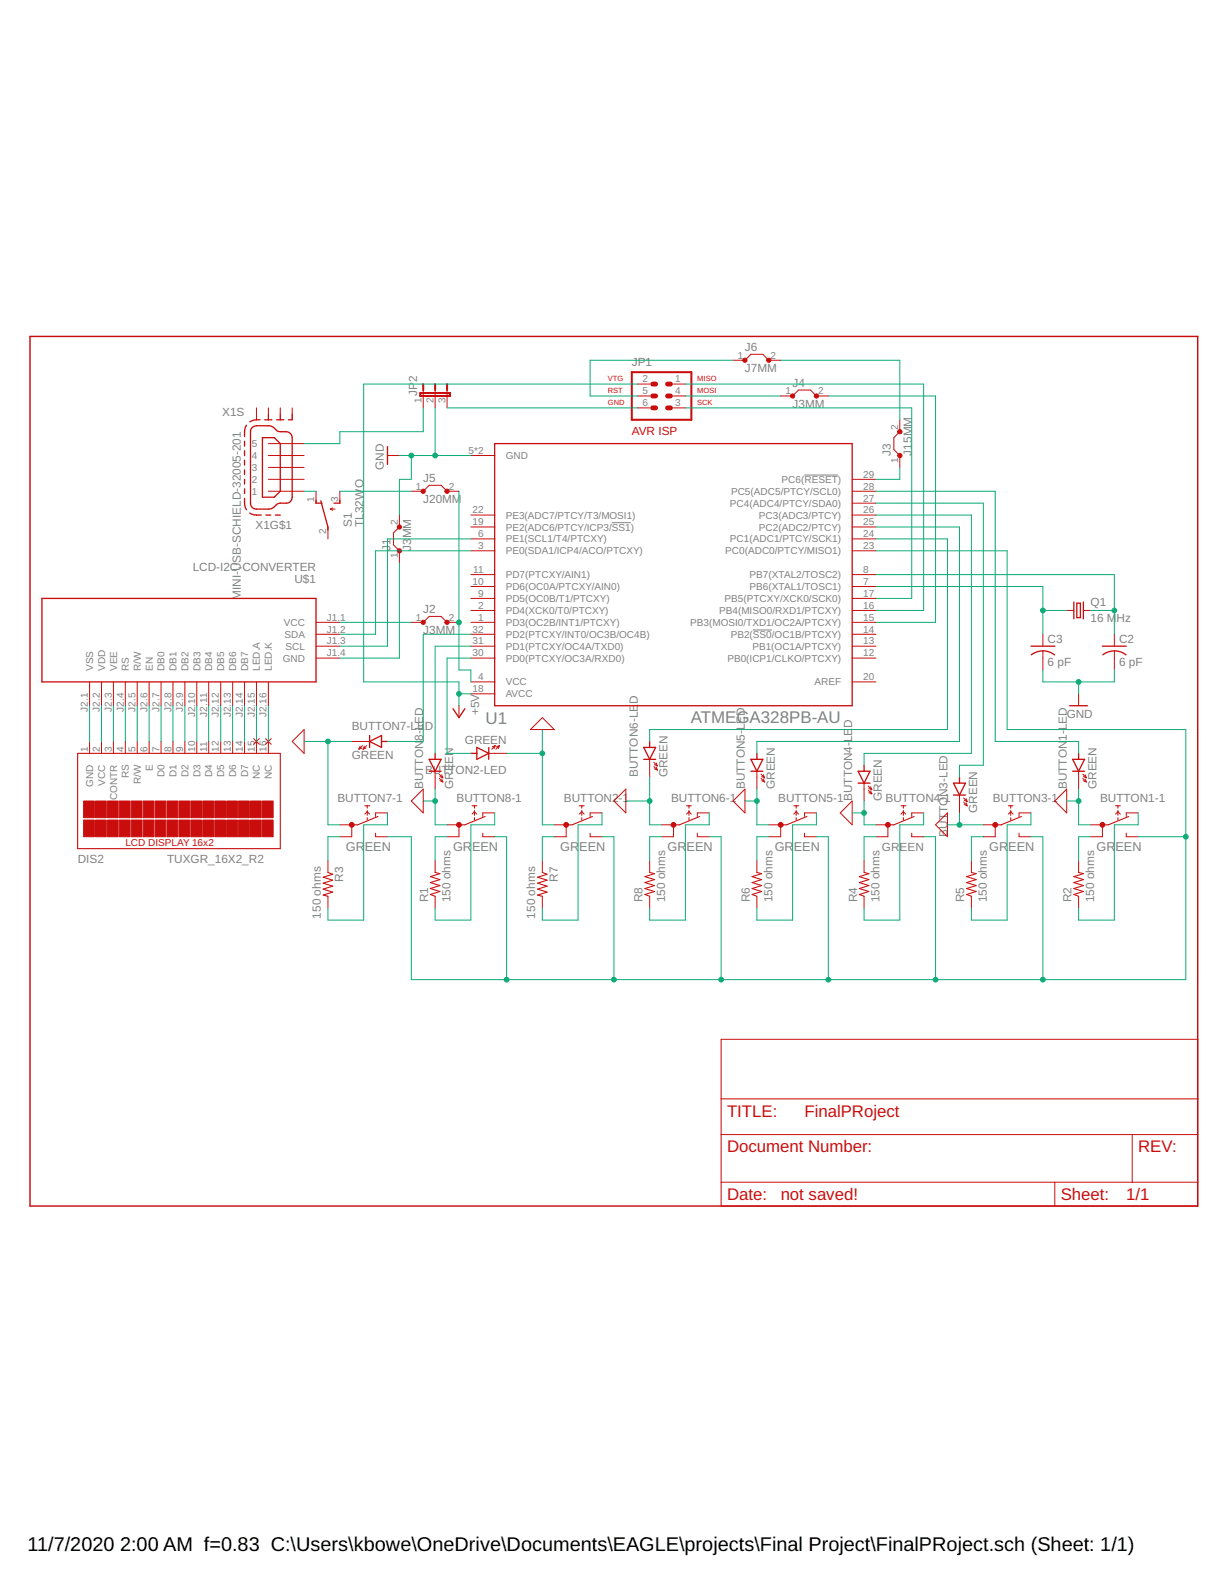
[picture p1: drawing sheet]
<svg xmlns="http://www.w3.org/2000/svg" width="216mm" height="279mm" viewBox="0 0 216 279" stroke-linecap="round" stroke-linejoin="round" font-family="sans-serif">
<path d="M108.7 92.9h3.4M142.9 84.4h6M133.8 112h3.4" fill="none" stroke="#808080" stroke-width=".18"/>
<path d="M5.3 59.8h207.5v154.6h-207.5z" fill="none" stroke="#c90d0c" stroke-width=".25"/>
<g fill="none" stroke="#c90d0c" stroke-width=".18">
<path d="M45.6 72.5v2.1M47.7 72.5v2.1M47.7 78.8h6.3M49.8 72.5v2.1M51.9 72.5v2.1M75.2 69.3v3.2M77.3 69.3v3.2M79.4 69.3v3.2M113.3 72.5h2.1M113.3 68.3h2.1M113.3 70.4h2.1M119.7 72.5h2.1"/>
<path d="M119.7 68.3h2.1M119.7 70.4h2.1M130.3 64h2.1l1-1h2.2l1 1h2.1M138.7 70.4h2.1l1.1-1.1h2.1l1.1 1.1h2.1M159.9 74.6v2.1l-1.1 1.1v2.1l1.1 1.1v2.1M47.7 81h6.3M47.7 87.3h6.3M47.7 85.2h6.3M47.7 83.1h6.3M56.2 87.3v2.1M58.3 93.7v2.1M58.7 90.5l.4 .2"/>
<path d="M58.7 90.5h.8M59.1 90.3l-.4 .2M60.4 87.3v2.1M68.9 81h2.1M71 91.5v2.2l-1.1 1v2.1l1.1 1.1v2.1M73.1 87.3h2.1l1.1-1h2.1l1 1h2.2M83.7 81h4.2M83.7 97.9h4.2M83.7 95.8h4.2M83.7 93.7h4.2M83.7 91.5h4.2M151.4 97.9h4.3"/>
<path d="M151.4 95.8h4.3M151.4 93.7h4.3M151.4 91.5h4.3M151.4 89.4h4.3M151.4 87.3h4.3M151.4 85.2h4.3M56.2 117h4.2M56.2 114.9h4.2M56.2 112.7h4.2M56.2 110.6h4.2M73.1 110.6h2.1l1.1-1h2.1l1 1h2.2M83.7 117h4.2"/>
<path d="M83.7 114.9h4.2M83.7 112.7h4.2M83.7 110.6h4.2M83.7 108.5h4.2M83.7 106.4h4.2M83.7 104.2h4.2M83.7 102.1h4.2M151.4 117h4.3M151.4 114.9h4.3M151.4 112.7h4.3M151.4 110.6h4.3M151.4 108.5h4.3"/>
<path d="M151.4 106.4h4.3M151.4 104.2h4.3M151.4 102.1h4.3M185.3 112.7v2.2M185.3 115.7v3.4M189.5 108.5h1.3M192.5 108.5h1.3M198 112.7v2.2M198 115.7v3.4M15.9 121.2v4.2M15.9 131.8v2.1M18 121.2v4.2"/>
<path d="M18 131.8v2.1M20.2 121.2v4.2M20.2 131.8v2.1M22.3 121.2v4.2M22.3 131.8v2.1M24.4 121.2v4.2M24.4 131.8v2.1M26.5 121.2v4.2M26.5 131.8v2.1M28.6 121.2v4.2M28.6 131.8v2.1M30.7 121.2v4.2"/>
<path d="M30.7 131.8v2.1M32.9 121.2v4.2M32.9 131.8v2.1M35 121.2v4.2M35 131.8v2.1M37.1 121.2v4.2M37.1 131.8v2.1M39.2 121.2v4.2M39.2 131.8v2.1M41.3 121.2v4.2M41.3 131.8v2.1M43.5 121.2v4.2"/>
<path d="M43.5 131.8v2.1M45.1 131.3l1 1M45.6 121.2v4.2M45.6 131.8v2.1M46.1 131.3l-1 1M47.2 131.3l1 1M47.7 121.2v4.2M47.7 131.8v2.1M48.2 131.3l-1 1M54 129.7v4.2l-2.1-2.1zM62.5 131.8h3.2M64 132.6l-.2 .6"/>
<path d="M64.3 132.9l-.5 .3M64.4 132.5l-.6 .7M64.7 132.6l-.2 .6M65 132.9l-.5 .3M65.2 132.5l-.7 .7M77.3 137.1v3.2M78.1 137.6l.6 .6M78.1 138.3l.6 .7M78.2 138l.5 .2M78.2 138.8l.5 .2M78.5 137.7l.2 .5M78.5 138.5l.2 .5"/>
<path d="M81.6 125.4v2.2M83.7 121.2h4.2M83.7 123.3h4.2M86.8 133.9h3.2M88 132.5l-.6 .7M88 132.5l-.5 .2M88 132.5l-.2 .6M88.8 132.5l-.7 .7M88.8 132.5l-.6 .2M88.8 132.5l-.3 .6M96.4 127.6l2.1 2.1h-4.2zM115.4 135v3.1"/>
<path d="M116.2 135.5l.6 .6M116.2 136.2l.6 .7M116.3 135.9l.5 .2M116.3 136.7l.5 .2M116.6 135.6l.2 .5M116.6 136.3l.2 .6M134.5 137.1v3.2M135.2 137.6l.7 .6M135.2 138.3l.7 .7M135.3 138l.6 .2M135.3 138.8l.6 .2M135.7 137.7l.2 .5"/>
<path d="M135.7 138.5l.2 .5M151.4 121.2h4.3M153.5 139.2v3.2M154.3 139.7l.6 .7M154.7 139.8l.2 .6M191.7 123.3v2.1M191.7 137.1v3.2M192.4 137.6l.6 .6M192.4 138.3l.6 .7M192.5 138l.5 .2M192.5 138.8l.5 .2M192.8 137.7l.2 .5"/>
<path d="M192.8 138.5l.2 .5M58.3 153v2.1M58.3 159.3v2.1M60.4 146.6h2.1v2.1h-2.1M64.8 144.7l.5-.4 .4 .4M66.7 148.1v.6h2.2M68.9 144.5h-2.2v.6M75.2 140.3v4.2l-2.1-2.1zM77.3 153v2.1M77.3 159.3v2.1M79.4 146.6h2.2v2.1h-2.2M83.9 144.7l.4-.4 .4 .4"/>
<path d="M85.8 148.1v.6h2.1M87.9 144.5h-2.1v.6M96.4 153v2.1M96.4 159.3v2.1M98.5 146.6h2.1v2.1h-2.1M102.9 144.7l.5-.4 .4 .4M104.9 148.1v.6h2.1M107 144.5h-2.1v.6M111.2 140.3v4.2l-2.1-2.1zM115.4 153v2.1M115.4 159.3v2.1M117.6 146.6h2.1v2.1h-2.1"/>
<path d="M122 144.7l.4-.4 .5 .4M123.9 148.1v.6h2.1M126 144.5h-2.1v.6M132.4 140.3v4.2l-2.1-2.1zM134.5 153v2.1M134.5 159.3v2.1M136.6 146.6h2.1v2.1h-2.1M141.1 144.7l.4-.4 .4 .4M143 148.1v.6h2.1M145.1 144.5h-2.1v.6M149.3 144.5l2.1-2.1v4.2zM153.5 153v2.1"/>
<path d="M153.5 159.3v2.1M154.3 140.5l.6 .6M154.4 140.1l.5 .3M154.4 140.9l.5 .2M154.7 140.6l.2 .5M155.7 146.6h2.1v2.1h-2.1M160.1 144.7l.4-.4 .5 .4M162 148.1v.6h2.1M164.1 144.5h-2.1v.6M168.4 144.5v4.2l-2.2-2.1zM170.5 141.3v3.2M171.2 141.8l.7 .7"/>
<path d="M171.2 142.6l.7 .6M171.3 142.3l.6 .2M171.3 143l.6 .2M171.7 141.9l.2 .6M171.7 142.7l.2 .5M172.6 153v2.1M172.6 159.3v2.1M174.7 146.6h2.1v2.1h-2.1M179.2 144.7l.4-.4 .4 .4M181.1 148.1v.6h2.1M183.2 144.5h-2.1v.6M189.5 140.3v4.2l-2.1-2.1z"/>
<path d="M191.7 153v2.1M191.7 159.3v2.1M193.8 146.6h2.1v2.1h-2.1M198.2 144.7l.4-.4 .5 .4M200.1 148.1v.6h2.1M202.2 144.5h-2.1v.6M128.1 184.7h84.7v29.7h-84.7zM128.1 195.3h84.7M128.1 201.7h84.7M128.1 210.1h84.7M187.4 210.1v4.3M201.2 201.7v8.4"/>
</g>
<g fill="none" stroke="#c90d0c" stroke-width=".19">
<path d="M13.8 133.9h36v16.9h-36zM58.3 155.1l.8 .3-1.7 .5 1.7 .5-1.7 .6 1.7 .5-1.7 .5 1.7 .6-1.7 .5 .9 .2M64.8 143.2h.9M65.3 143.2v.4M65.3 144.1v.8M65.3 145.3v.5M67.2 145.1l-3.6 1.5h-1.1M77.3 155.1l.9 .2-1.7 .5 1.7 .5-1.7 .6 1.7 .5-1.7 .5 1.7 .6-1.7 .5 .8 .3M83.9 143.2h.8M84.3 143.2v.4M84.3 144.1v.8M84.3 145.3v.5"/>
<path d="M86.2 145.1l-3.6 1.5h-1M96.4 155.1l.8 .3-1.7 .5 1.7 .5-1.7 .6 1.7 .5-1.7 .5 1.7 .6-1.7 .5 .9 .2M102.9 143.2h.9M103.4 143.2v.4M103.4 144.1v.8M103.4 145.3v.5M105.3 145.1l-3.6 1.5h-1.1M115.4 155.1l.9 .2-1.7 .5 1.7 .5-1.7 .6 1.7 .5-1.7 .5 1.7 .6-1.7 .5 .8 .3M122 143.2h.9M122.4 143.2v.4M122.4 144.1v.8M122.4 145.3v.5"/>
<path d="M124.3 145.1l-3.6 1.5h-1M134.5 155.1l.8 .2-1.7 .5 1.7 .5-1.7 .6 1.7 .5-1.7 .5 1.7 .6-1.7 .5 .9 .3M141.1 143.2h.8M141.5 143.2v.4M141.5 144.1v.8M141.5 145.3v.5M143.4 145.1l-3.6 1.5h-1.1M153.5 155.1l.9 .2-1.7 .5 1.7 .5-1.7 .6 1.7 .5-1.7 .5 1.7 .6-1.7 .5 .8 .3M160.1 143.2h.9M160.5 143.2v.4M160.5 144.1v.8M160.5 145.3v.5"/>
<path d="M162.4 145.1l-3.6 1.5h-1M172.6 155.1l.9 .2-1.7 .5 1.7 .5-1.7 .6 1.7 .5-1.7 .5 1.7 .6-1.7 .5 .8 .3M179.2 143.2h.8M179.6 143.2v.4M179.6 144.1v.8M179.6 145.3v.5M181.5 145.1l-3.6 1.5h-1.1M191.7 155.1l.8 .2-1.7 .5 1.7 .5-1.7 .6 1.7 .5-1.7 .5 1.7 .6-1.7 .5 .9 .3M198.2 143.2h.9M198.6 143.2v.4M198.6 144.1v.8M198.6 145.3v.5"/>
<path d="M200.6 145.1l-3.6 1.5h-1.1"/>
</g>
<g fill="#c90d0c" stroke="#c90d0c" stroke-width=".18">
<path d="M70.7 97.7l.1-.1a.38 .38 0 0 1 .5 .3 .38 .38 0 0 1-.5 .4l-.2-.4h.4h-.4z" fill-rule="evenodd"/>
<path d="M70.7 93.5l.1-.2a.38 .38 0 0 1 .5 .4 .38 .38 0 0 1-.5 .3l-.2-.3h.4h-.4z" fill-rule="evenodd"/>
<path d="M74.9 110.4l.2-.1h.4l.1 .2-.1 .4a.38 .38 0 0 1-.4 .1 .38 .38 0 0 1-.3-.4h.4h-.4z" fill-rule="evenodd"/>
<path d="M79.1 110.4l.2-.1h.4l.1 .2-.1 .4a.38 .38 0 0 1-.4 .1 .38 .38 0 0 1-.2-.4h.4h-.4z" fill-rule="evenodd"/>
<path d="M159.6 80.8a.38 .38 0 0 1 .6 0 .38 .38 0 0 1-.2 .5l-.4-.1-.1-.2 .4-.1-.4 .1z" fill-rule="evenodd"/>
<path d="M159.6 76.5a.39 .39 0 0 1 .6 0 .39 .39 0 0 1-.2 .6l-.4-.2-.1-.2h.4h-.4z" fill-rule="evenodd"/>
<path d="M140.5 70.2a.38 .38 0 0 1 .6-.1 .38 .38 0 0 1-.1 .6 .38 .38 0 0 1-.5-.3h.4h-.4z" fill-rule="evenodd"/>
<path d="M144.8 70.2a.38 .38 0 0 1 .6-.1 .38 .38 0 0 1-.2 .6 .38 .38 0 0 1-.5-.3h.4h-.4z" fill-rule="evenodd"/>
<path d="M132.1 63.8l.3-.2a.39 .39 0 0 1 .4 .4 .39 .39 0 0 1-.4 .4l-.3-.2-.1-.2h.4h-.4z" fill-rule="evenodd"/>
<path d="M136.3 63.8a.38 .38 0 0 1 .6 0 .38 .38 0 0 1-.2 .6 .38 .38 0 0 1-.5-.4h.5h-.5z" fill-rule="evenodd"/>
<path d="M74.9 87.1a.38 .38 0 0 1 .6 0 .38 .38 0 0 1-.2 .6 .38 .38 0 0 1-.5-.4h.4h-.4z" fill-rule="evenodd"/>
<path d="M79.1 87.1a.38 .38 0 0 1 .6 0 .38 .38 0 0 1-.1 .6 .38 .38 0 0 1-.5-.4h.4h-.4z" fill-rule="evenodd"/>
<circle cx="195.9" cy="146.6" r=".42"/>
<circle cx="100.6" cy="146.6" r=".42"/>
<circle cx="176.8" cy="146.6" r=".42"/>
<circle cx="157.8" cy="146.6" r=".42"/>
<circle cx="138.7" cy="146.6" r=".42"/>
<circle cx="119.7" cy="146.6" r=".42"/>
<circle cx="62.5" cy="146.6" r=".42"/>
<circle cx="81.6" cy="146.6" r=".42"/>
</g>
<g fill="none" stroke="#c90d0c" stroke-width=".23">
<path d="M43.5 78.4v.9M43.8 75.6a3.1 3.1 0 0 0-.3 2M44.8 76l.8-.3h2.4l.5 .2 .6 .6a1.88 1.88 0 0 0 1.8 .2 1.09 1.09 0 0 1 1 1.1v10.8a1.03 1.03 0 0 1-1 .8 2.1 2.1 0 0 0-1.8 .3l-.6 .6-.5 .2h-2.4a1.02 1.02 0 0 1-1.1-1.1v-12.7zM46.2 74.6a2.67 2.67 0 0 0-1.8 .4M46.6 77.8h2.1l1.1 1v8.5l-1.1 1.1h-2.1zM47 74.6h1.3M49.1 74.6h1.3M51.3 74.6h.6M68.9 79.4v3.1M87.9 78.8h63.5v46.6h-63.5zM43.5 88.6a3.1 3.1 0 0 0 .3 2M43.5 80.1v.9"/>
<path d="M43.5 81.8v.9M43.5 83.5v.8M43.5 85.2v.8M43.5 86.9v.8M44.4 91.2a2.92 2.92 0 0 0 2 .3M47.2 91.5h.9M48.9 91.5h.9M56.2 88.9v.5h1M57 89l1.3 4.7v.5M60.4 88.9v.5h-1.1M7.5 106.4h48.7v14.8h-48.7zM183.2 114.9h4.2"/>
<path d="M183.3 116.4a3.4 3.4 0 0 1 4.1 0M190.8 107v3M191.3 107.2h.7v2.6h-.7zM192.5 107v3M195.9 114.9h4.2M196 116.4a3.4 3.4 0 0 1 4.1 0M65.7 131.8l2.1-1.1v2.1zM65.7 130.7v2.1M67.8 131.8h1.1M76.3 137.1h2.1M76.3 135h2.1l-1.1 2.1zM77.3 133.9v1.1"/>
<path d="M80.5 126l1.1 1.6 1-1.6M83.7 133.9h1M84.7 132.8l2.1 1.1-2.1 1.1zM86.8 132.8v2.2M114.4 135h2.1M114.4 132.8h2.1l-1.1 2.2zM115.4 131.8v1M133.4 137.1h2.2M133.4 135h2.2l-1.1 2.1zM134.5 133.9v1.1M152.5 137.1h2.1l-1.1 2.1zM152.5 139.2h2.1"/>
<path d="M153.5 136v1.1M169.4 139.2h2.2l-1.1 2.1zM170.5 138.1v1.1M190.1 125.4h3.2M190.6 135h2.1l-1 2.1zM190.6 137.1h2.1M191.7 133.9v1.1M169.4 141.3h2.2"/>
</g>
<g fill="#c90d0c" stroke="#c90d0c" stroke-width=".18">
<path d="M14.9 145.8h1.9v2.9h-1.9z"/>
<path d="M14.9 142.4h1.9v2.9h-1.9z"/>
<path d="M17 145.8h1.9v2.9h-1.9z"/>
<path d="M17 142.4h1.9v2.9h-1.9z"/>
<path d="M19.1 145.8h1.9v2.9h-1.9z"/>
<path d="M19.1 142.4h1.9v2.9h-1.9z"/>
<path d="M21.2 145.8h1.9v2.9h-1.9z"/>
<path d="M21.2 142.4h1.9v2.9h-1.9z"/>
<path d="M23.3 145.8h1.9v2.9h-1.9z"/>
<path d="M23.3 142.4h1.9v2.9h-1.9z"/>
<path d="M25.4 145.8h1.9v2.9h-1.9z"/>
<path d="M25.4 142.4h1.9v2.9h-1.9z"/>
<path d="M27.6 145.8h1.9v2.9h-1.9z"/>
<path d="M27.6 142.4h1.9v2.9h-1.9z"/>
<path d="M29.7 145.8h1.9v2.9h-1.9z"/>
<path d="M29.7 142.4h1.9v2.9h-1.9z"/>
<path d="M31.8 145.8h1.9v2.9h-1.9z"/>
<path d="M31.8 142.4h1.9v2.9h-1.9z"/>
<path d="M33.9 145.8h1.9v2.9h-1.9z"/>
<path d="M33.9 142.4h1.9v2.9h-1.9z"/>
<path d="M36 145.8h1.9v2.9h-1.9z"/>
<path d="M36 142.4h1.9v2.9h-1.9z"/>
<path d="M38.2 145.8h1.9v2.9h-1.9z"/>
<path d="M38.2 142.4h1.9v2.9h-1.9z"/>
<path d="M40.3 145.8h1.9v2.9h-1.9z"/>
<path d="M40.3 142.4h1.9v2.9h-1.9z"/>
<path d="M42.4 145.8h1.9v2.9h-1.9z"/>
<path d="M42.4 142.4h1.9v2.9h-1.9z"/>
<path d="M44.5 145.8h1.9v2.9h-1.9z"/>
<path d="M44.5 142.4h1.9v2.9h-1.9z"/>
<path d="M46.6 145.8h1.9v2.9h-1.9z"/>
<path d="M46.6 142.4h1.9v2.9h-1.9z"/>
</g>
<path d="M74.7 69.8h5.3v.6h-5.3zM75.2 68.3v1M77.3 68.3v1M79.4 68.3v1M112.3 66.1h10.6v8.5h-10.6z" fill="none" stroke="#c90d0c" stroke-width=".36"/>
<path d="M116 68.3h.5M116 70.4h.5M116 72.5h.5M118.6 68.3h.5M118.6 70.4h.5M118.6 72.5h.5" fill="none" stroke="#c90d0c" stroke-width=".87"/>
<g fill="none" stroke="#0dab76" stroke-width=".18">
<path d="M75.2 72.5v4.2h-14.8v2.1h-6.4M77.3 72.5v8.5M79.4 72.5h33.9M113.3 68.3h-48.7v52.9h17v4.2M121.8 70.4h16.9M121.8 72.5h40.2v33.9h-6.3M121.8 68.3h42.3v40.2h-8.4M130.3 64h-25.4v6.4h8.4M138.7 64h21.2v10.6M147.2 70.4h19v40.2h-10.5M54 87.3h2.2M60.4 87.3h12.7"/>
<path d="M71 81h12.7M73.1 81v4.2h-2.1v6.3M81.6 87.3v31.8h2.1v2.1M83.7 95.8h-14.8v19.1h-8.5M83.7 97.9h-17v14.8h-6.3M155.7 93.7h14.8v38.1h-36v2.1M155.7 87.3h21.1v44.5h14.9v2.1M155.7 95.8h12.7v33.9h-53v2.1M155.7 89.4h19v46.6h-4.2v2.1M155.7 91.5h16.9v42.4h-19.1v2.1M155.7 97.9h23.3v31.8h31.7v44.4h-137.6v-25.4h-4.2M159.9 83.1v2.1h-4.2"/>
<path d="M60.4 110.6h12.7M71 100v17h-10.6M83.7 112.7h-8.5v19.1h-6.3M83.7 114.9h-6.4v19M83.7 117h-4.3v16.9h4.3M155.7 104.2h29.6v8.5M155.7 102.1h42.3v10.6M185.3 119.1v2.1h12.7v-2.1M185.3 108.5h4.2M193.8 108.5h4.2M15.9 125.4v6.4M18 125.4v6.4"/>
<path d="M20.2 125.4v6.4M22.3 125.4v6.4M24.4 125.4v6.4M26.5 125.4v6.4M28.6 125.4v6.4M30.7 125.4v6.4M32.9 125.4v6.4M35 125.4v6.4M37.1 125.4v6.4M39.2 125.4v6.4M41.3 125.4v6.4M43.5 125.4v6.4"/>
<path d="M45.6 125.4v6.4M47.7 125.4v6.4M54 131.8h8.5M58.3 131.8v14.8h2.1M81.6 123.3h2.1M90 133.9h6.4M96.4 129.7v16.9h2.1M115.4 138.1v8.5h2.2M191.7 121.2v2.1M60.4 148.7h-2.1v4.3M68.9 144.5v2.1h-4.3v16.9h-6.3v-2.1M75.2 142.4h2.1"/>
<path d="M77.3 140.3v6.3h2.1M79.4 148.7h-2.1v4.3M87.9 144.5v2.1h-4.2v16.9h-6.4v-2.1M87.9 148.7h2.1v25.4M98.5 148.7h-2.1v4.3M107 144.5v2.1h-4.3v16.9h-6.3v-2.1M107 148.7h2.1v25.4M111.2 142.4h4.2M117.6 148.7h-2.2v4.3M126 144.5v2.1h-4.2v16.9h-6.4v-2.1M126 148.7h2.1v25.4M132.4 142.4h2.1"/>
<path d="M134.5 140.3v6.3h2.1M136.6 148.7h-2.1v4.3M145.1 144.5v2.1h-4.3v16.9h-6.3v-2.1M145.1 148.7h2.1v25.4M151.4 144.5h2.1M153.5 142.4v4.2h2.2M155.7 148.7h-2.2v4.3M164.1 144.5v2.1h-4.2v16.9h-6.4v-2.1M164.1 148.7h2.1v25.4M168.4 146.6h6.3M170.5 144.5v2.1M174.7 148.7h-2.1v4.3"/>
<path d="M183.2 144.5v2.1h-4.2v16.9h-6.4v-2.1M183.2 148.7h2.1v25.4M189.5 142.4h2.2M191.7 140.3v6.3h2.1M193.8 148.7h-2.1v4.3M202.2 144.5v2.1h-4.2v16.9h-6.3v-2.1M202.2 148.7h8.5"/>
</g>
<g fill="#0dab76" stroke="#0dab76" stroke-width=".18">
<circle cx="58.3" cy="131.8" r=".42"/>
<circle cx="77.3" cy="142.4" r=".42"/>
<circle cx="115.4" cy="142.4" r=".42"/>
<circle cx="170.5" cy="146.6" r=".42"/>
<circle cx="134.5" cy="142.4" r=".42"/>
<circle cx="153.5" cy="144.5" r=".42"/>
<circle cx="191.7" cy="142.4" r=".42"/>
<circle cx="96.4" cy="133.9" r=".42"/>
<circle cx="90" cy="174.1" r=".42"/>
<circle cx="109.1" cy="174.1" r=".42"/>
<circle cx="128.1" cy="174.1" r=".42"/>
<circle cx="147.2" cy="174.1" r=".42"/>
<circle cx="166.2" cy="174.1" r=".42"/>
<circle cx="185.3" cy="174.1" r=".42"/>
<circle cx="210.7" cy="148.7" r=".42"/>
<circle cx="81.6" cy="110.6" r=".42"/>
<circle cx="198" cy="108.5" r=".42"/>
<circle cx="185.3" cy="108.5" r=".42"/>
<circle cx="191.7" cy="121.2" r=".42"/>
<circle cx="73.1" cy="81" r=".42"/>
<circle cx="77.3" cy="81" r=".42"/>
<circle cx="81.6" cy="123.3" r=".42"/>
</g>
<g font-size="3.5">
<text x="4.9" y="275.6">11/7/2020</text>
<text x="21.3" y="275.6">2:00 AM f=0.83 C:\Users\kbowe\OneDrive\Documents\EAGLE\projects\Final Project\FinalPRoject.sch (Sheet: 1/1)</text>
</g>
<g font-size="3" fill="#808080">
<text x="86.3" y="128.8">U1</text>
<text x="122.7" y="128.5">ATMEGA328PB-AU</text>
</g>
<g font-size="3" fill="#c90d0c">
<text x="129.2" y="198.5">TITLE:</text>
<text x="143" y="198.5">FinalPRoject</text>
<text x="129.2" y="204.8">Document Number:</text>
<text x="202.2" y="204.8">REV:</text>
<text x="129.2" y="213.3">Date:</text>
<text x="138.7" y="213.3">not saved!</text>
<text x="188.5" y="213.3">Sheet:</text>
<text x="200.1" y="213.3">1/1</text>
</g>
<g font-size="2.3" fill="#808080">
<text x="61.4" y="151.3">GR</text>
<text x="64.8" y="151.3">EEN</text>
<text x="80.5" y="151.3">GR</text>
<text x="83.9" y="151.3">EEN</text>
<text x="99.6" y="151.3">GR</text>
<text x="102.9" y="151.3">EEN</text>
<text x="118.6" y="151.3">GR</text>
<text x="122" y="151.3">EEN</text>
<text x="137.7" y="151.3">GR</text>
<text x="141.1" y="151.3">EEN</text>
<text x="175.8" y="151.3">GR</text>
<text x="179.2" y="151.3">EEN</text>
<text x="194.8" y="151.3">GR</text>
<text x="198.2" y="151.3">EEN</text>
</g>
<g font-size="2.1" fill="#808080">
<text x="112.3" y="65.1">JP1</text>
<text x="132.4" y="62.4">J6</text>
<text x="74.1" y="70.4" transform="rotate(-90 74.1 70.4)">JP</text>
<text x="74.1" y="67.9" transform="rotate(-90 74.1 67.9)">2</text>
<text x="132.4" y="66.1">J7MM</text>
<text x="140.8" y="68.8">J4</text>
<text x="39.5" y="74">X1S</text>
<text x="140.8" y="72.5">J3MM</text>
<text x="68.2" y="83.5" transform="rotate(-90 68.2 83.5)">GND</text>
<text x="158.3" y="81" transform="rotate(-90 158.3 81)">J3</text>
<text x="162" y="81" transform="rotate(-90 162 81)">J15MM</text>
<text x="64.6" y="86.8" transform="rotate(-90 64.6 86.8)">O</text>
<text x="75.2" y="89.4">J20MM</text>
<text x="75.2" y="85.7">J5</text>
<text x="45.4" y="94.1">X1G$1</text>
<text x="62.5" y="93.7" transform="rotate(-90 62.5 93.7)">S1</text>
<text x="64.6" y="93.7" transform="rotate(-90 64.6 93.7)">TL32W</text>
<text x="73.1" y="95.7" transform="rotate(-90 73.1 95.7)">MM</text>
<text x="34.2" y="101.5">LCD-I2C-CONVERTER</text>
<text x="69.4" y="97.9" transform="rotate(-90 69.4 97.9)">J1</text>
<text x="73.1" y="97.9" transform="rotate(-90 73.1 97.9)">J3</text>
<text x="42.8" y="106.6" transform="rotate(-90 42.8 106.6)">MINI-USB-SCHIELD-32005-201</text>
<text x="52.3" y="103.6">U$1</text>
<text x="193.8" y="107.6">Q1</text>
<text x="75.2" y="112.7">J3MM</text>
<text x="75.2" y="109">J2</text>
<text x="193.8" y="110.6">16 M</text>
<text x="198.4" y="110.6">Hz</text>
<text x="186.2" y="118.3">6 pF</text>
<text x="186.2" y="114.3">C3</text>
<text x="198.9" y="118.3">6 pF</text>
<text x="198.9" y="114.3">C2</text>
<text x="113.3" y="125.1" transform="rotate(-90 113.3 125.1)">D</text>
<text x="62.5" y="129.7">BUTTON7-LE</text>
<text x="75.5" y="129.7">D</text>
<text x="85.2" y="127.1" transform="rotate(-90 85.2 127.1)">+5V</text>
<text x="151.4" y="129.4" transform="rotate(-90 151.4 129.4)">D</text>
<text x="189.5" y="131.7" transform="rotate(-90 189.5 131.7)">1-LED</text>
<text x="189.5" y="127.5">GND</text>
<text x="62.5" y="135">GREEN</text>
<text x="75.5" y="137.5">BUTTON2-LED</text>
<text x="82.6" y="132.2">GREEN</text>
<text x="60" y="142.6">BUTTON7-1</text>
<text x="75.2" y="140.2" transform="rotate(-90 75.2 140.2)">BUTTON8-LED</text>
<text x="80.5" y="140.2" transform="rotate(-90 80.5 140.2)">GREEN</text>
<text x="81.1" y="142.6">BUTTON8-1</text>
<text x="100.2" y="142.6">BUTTON2-1</text>
<text x="113.3" y="138.1" transform="rotate(-90 113.3 138.1)">BUTTON6-LE</text>
<text x="118.6" y="138.1" transform="rotate(-90 118.6 138.1)">GREEN</text>
<text x="119.2" y="142.6">BUTTON6-1</text>
<text x="132.4" y="140.2" transform="rotate(-90 132.4 140.2)">BUTTON5-LED</text>
<text x="137.7" y="140.2" transform="rotate(-90 137.7 140.2)">GREEN</text>
<text x="138.3" y="142.6">BUTTON5-1</text>
<text x="151.4" y="142.4" transform="rotate(-90 151.4 142.4)">BUTTON4-LE</text>
<text x="156.7" y="142.4" transform="rotate(-90 156.7 142.4)">GREEN</text>
<text x="157.4" y="142.6">BUTTON4-1</text>
<text x="176.4" y="142.6">BUTTON3-1</text>
<text x="189.5" y="140.2" transform="rotate(-90 189.5 140.2)">BUTTON</text>
<text x="194.8" y="140.2" transform="rotate(-90 194.8 140.2)">GREEN</text>
<text x="195.5" y="142.6">BUTTON1-1</text>
<text x="168.4" y="148.7" transform="rotate(-90 168.4 148.7)">BUTTON3-LED</text>
<text x="173.7" y="144.5" transform="rotate(-90 173.7 144.5)">GREEN</text>
<text x="13.8" y="153.4">DIS2</text>
<text x="29.7" y="153.4">TUXGR_16X2_R2</text>
<text x="156.7" y="151.3">GREEN</text>
<text x="61" y="156.7" transform="rotate(-90 61 156.7)">R3</text>
<text x="76.1" y="160.4" transform="rotate(-90 76.1 160.4)">R1</text>
<text x="80.1" y="160.4" transform="rotate(-90 80.1 160.4)">150 ohms</text>
<text x="99.1" y="156.7" transform="rotate(-90 99.1 156.7)">R7</text>
<text x="114.2" y="160.4" transform="rotate(-90 114.2 160.4)">R8</text>
<text x="118.2" y="160.4" transform="rotate(-90 118.2 160.4)">150 ohms</text>
<text x="133.2" y="160.4" transform="rotate(-90 133.2 160.4)">R6</text>
<text x="137.2" y="160.4" transform="rotate(-90 137.2 160.4)">150 ohms</text>
<text x="152.3" y="160.4" transform="rotate(-90 152.3 160.4)">R4</text>
<text x="156.3" y="160.4" transform="rotate(-90 156.3 160.4)">150 ohms</text>
<text x="171.4" y="160.4" transform="rotate(-90 171.4 160.4)">R5</text>
<text x="175.4" y="160.4" transform="rotate(-90 175.4 160.4)">150 ohms</text>
<text x="190.4" y="160.4" transform="rotate(-90 190.4 160.4)">R2</text>
<text x="194.4" y="160.4" transform="rotate(-90 194.4 160.4)">150 ohms</text>
<text x="57" y="163.3" transform="rotate(-90 57 163.3)">150 ohms</text>
<text x="95.1" y="163.3" transform="rotate(-90 95.1 163.3)">150 ohms</text>
</g>
<text font-size="2.1" fill="#c90d0c" x="112.3" y="77.3">AVR ISP</text>
<g font-size="1.8" fill="#808080">
<text x="131.1" y="63.7">1</text>
<text x="136.9" y="63.7">2</text>
<text x="74.9" y="71.7" transform="rotate(-90 74.9 71.7)">1</text>
<text x="77" y="71.7" transform="rotate(-90 77 71.7)">2</text>
<text x="79.1" y="71.7" transform="rotate(-90 79.1 71.7)">3</text>
<text x="114.1" y="68">2</text>
<text x="114.1" y="70.1">5</text>
<text x="120" y="68">1</text>
<text x="120" y="70.1">4</text>
<text x="139.6" y="70.1">1</text>
<text x="145.4" y="70.1">2</text>
<text x="114.1" y="72.2">6</text>
<text x="120" y="72.2">3</text>
<text x="159.6" y="76.4" transform="rotate(-90 159.6 76.4)">2</text>
<text x="44.7" y="83.7">3</text>
<text x="44.7" y="81.6">4</text>
<text x="44.7" y="79.5">5</text>
<text x="83.3" y="80.7">5*2</text>
<text x="89.9" y="81.6">GND</text>
<text x="159.6" y="82.3" transform="rotate(-90 159.6 82.3)">1</text>
<text x="44.7" y="88">1</text>
<text x="44.7" y="85.8">2</text>
<text x="55.9" y="89.1" transform="rotate(-90 55.9 89.1)">1</text>
<text x="60.1" y="89.1" transform="rotate(-90 60.1 89.1)">3</text>
<text x="73.9" y="87">1</text>
<text x="79.7" y="87">2</text>
<text x="129.9" y="88">PC5(ADC5/PTCY/SCL0)</text>
<text x="138.9" y="85.8">PC6(RESET)</text>
<text x="153.4" y="89.1">27</text>
<text x="153.4" y="87">28</text>
<text x="153.4" y="84.9">29</text>
<text x="58" y="95" transform="rotate(-90 58 95)">2</text>
<text x="70.7" y="93.4" transform="rotate(-90 70.7 93.4)">2</text>
<text x="84" y="93.4">19</text>
<text x="84" y="91.3">22</text>
<text x="85" y="95.5">6</text>
<text x="89.9" y="94.3">PE2(ADC6/PTCY/ICP3/SS1)</text>
<text x="89.9" y="92.2">PE3(ADC7/PTCY/T3/MOSI1)</text>
<text x="129.7" y="90.1">PC4(ADC4/PTCY/SDA0)</text>
<text x="134.9" y="94.3">PC2(ADC2/PTCY)</text>
<text x="134.9" y="92.2">PC3(ADC3/PTCY)</text>
<text x="153.4" y="95.5">24</text>
<text x="153.4" y="93.4">25</text>
<text x="153.4" y="91.3">26</text>
<text x="70.7" y="99.2" transform="rotate(-90 70.7 99.2)">1</text>
<text x="84.1" y="101.8">11</text>
<text x="85" y="97.6">3</text>
<text x="89.9" y="96.4">PE1(SCL1/T4/PTCXY)</text>
<text x="89.9" y="98.5">PE0(SDA1/ICP4/ACO/PTCXY)</text>
<text x="128.9" y="98.5">PC0(ADC0/PTCY/MISO1)</text>
<text x="129.7" y="96.4">PC1(ADC1/PTCY/SCK1)</text>
<text x="153.4" y="101.8">8</text>
<text x="153.4" y="97.6">23</text>
<text x="84" y="104">10</text>
<text x="85" y="106.1">9</text>
<text x="89.9" y="107">PD5(OC0B/T1/PTCXY)</text>
<text x="89.9" y="104.9">PD6(OC0A/PTCXY/AIN0)</text>
<text x="89.9" y="102.8">PD7(PTCXY/AIN1)</text>
<text x="128.7" y="107">PB5(PTCXY/XCK0/SCK0)</text>
<text x="133.2" y="104.9">PB6(XTAL1/TOSC1)</text>
<text x="133.2" y="102.8">PB7(XTAL2/TOSC2)</text>
<text x="153.4" y="106.1">17</text>
<text x="153.4" y="104">7</text>
<text x="50.4" y="111.2">VCC</text>
<text x="50.5" y="113.4">SDA</text>
<text x="58.1" y="112.4">J1.2</text>
<text x="58.1" y="110.3">J1.1</text>
<text x="73.9" y="110.3">1</text>
<text x="79.7" y="110.3">2</text>
<text x="84" y="112.4">32</text>
<text x="85" y="110.3">1</text>
<text x="85" y="108.2">2</text>
<text x="89.9" y="113.4">PD2(PTCXY/INT0/OC3B/OC4B)</text>
<text x="89.9" y="111.2">PD3(OC2B/INT1/PTCXY)</text>
<text x="89.9" y="109.1">PD4(XCK0/T0/PTCXY)</text>
<text x="122.6" y="111.2">PB3(MOSI0/TXD1/OC2A/PTCXY)</text>
<text x="127.8" y="109.1">PB4(MISO0/RXD1/PTCXY)</text>
<text x="129.8" y="113.4">PB2(SS0/OC1B/PTCXY)</text>
<text x="153.4" y="112.4">14</text>
<text x="153.4" y="110.3">15</text>
<text x="153.4" y="108.2">16</text>
<text x="16.6" y="119.2" transform="rotate(-90 16.6 119.2)">VSS</text>
<text x="18.7" y="119.2" transform="rotate(-90 18.7 119.2)">VDD</text>
<text x="20.8" y="119.2" transform="rotate(-90 20.8 119.2)">VEE</text>
<text x="22.9" y="119.2" transform="rotate(-90 22.9 119.2)">RS</text>
<text x="25" y="119.2" transform="rotate(-90 25 119.2)">R/W</text>
<text x="27.1" y="119.2" transform="rotate(-90 27.1 119.2)">EN</text>
<text x="29.3" y="119.2" transform="rotate(-90 29.3 119.2)">DB0</text>
<text x="31.4" y="119.2" transform="rotate(-90 31.4 119.2)">DB1</text>
<text x="33.5" y="119.2" transform="rotate(-90 33.5 119.2)">DB2</text>
<text x="35.6" y="119.2" transform="rotate(-90 35.6 119.2)">DB3</text>
<text x="37.7" y="119.2" transform="rotate(-90 37.7 119.2)">DB4</text>
<text x="39.8" y="119.2" transform="rotate(-90 39.8 119.2)">DB5</text>
<text x="42" y="119.2" transform="rotate(-90 42 119.2)">DB6</text>
<text x="44.1" y="119.2" transform="rotate(-90 44.1 119.2)">DB7</text>
<text x="46.2" y="119.2" transform="rotate(-90 46.2 119.2)">LED.A</text>
<text x="48.3" y="119.2" transform="rotate(-90 48.3 119.2)">LED.K</text>
<text x="50.2" y="117.6">GND</text>
<text x="50.7" y="115.5">SCL</text>
<text x="58.1" y="116.7">J1.4</text>
<text x="58.1" y="114.5">J1.3</text>
<text x="84" y="116.7">30</text>
<text x="84" y="114.5">31</text>
<text x="89.9" y="117.6">PD0(PTCXY/OC3A/RXD0)</text>
<text x="89.9" y="115.5">PD1(PTCXY/OC4A/TXD0)</text>
<text x="129.2" y="117.6">PB0(ICP1/CLKO/PTCXY)</text>
<text x="133.7" y="115.5">PB1(OC1A/PTCXY)</text>
<text x="153.4" y="116.7">12</text>
<text x="153.4" y="114.5">13</text>
<text x="84" y="123">18</text>
<text x="85" y="120.9">4</text>
<text x="89.9" y="121.8">VCC</text>
<text x="89.9" y="123.9">AVCC</text>
<text x="144.7" y="121.8">AREF</text>
<text x="153.4" y="120.9">20</text>
<text x="15.6" y="126.5" transform="rotate(-90 15.6 126.5)">J2.1</text>
<text x="17.7" y="126.5" transform="rotate(-90 17.7 126.5)">J2.2</text>
<text x="19.9" y="126.5" transform="rotate(-90 19.9 126.5)">J2.3</text>
<text x="22" y="126.5" transform="rotate(-90 22 126.5)">J2.4</text>
<text x="24.1" y="126.5" transform="rotate(-90 24.1 126.5)">J2.5</text>
<text x="26.2" y="126.5" transform="rotate(-90 26.2 126.5)">J2.6</text>
<text x="28.3" y="126.5" transform="rotate(-90 28.3 126.5)">J2.7</text>
<text x="30.4" y="126.5" transform="rotate(-90 30.4 126.5)">J2.8</text>
<text x="32.6" y="126.5" transform="rotate(-90 32.6 126.5)">J2.9</text>
<text x="34.7" y="127.5" transform="rotate(-90 34.7 127.5)">J2.10</text>
<text x="36.8" y="127.4" transform="rotate(-90 36.8 127.4)">J2.11</text>
<text x="38.9" y="127.5" transform="rotate(-90 38.9 127.5)">J2.12</text>
<text x="41" y="127.5" transform="rotate(-90 41 127.5)">J2.13</text>
<text x="43.1" y="127.5" transform="rotate(-90 43.1 127.5)">J2.14</text>
<text x="45.3" y="127.5" transform="rotate(-90 45.3 127.5)">J2.15</text>
<text x="47.4" y="127.5" transform="rotate(-90 47.4 127.5)">J2.16</text>
<text x="15.6" y="133.6" transform="rotate(-90 15.6 133.6)">1</text>
<text x="17.7" y="133.6" transform="rotate(-90 17.7 133.6)">2</text>
<text x="19.9" y="133.6" transform="rotate(-90 19.9 133.6)">3</text>
<text x="22" y="133.6" transform="rotate(-90 22 133.6)">4</text>
<text x="24.1" y="133.6" transform="rotate(-90 24.1 133.6)">5</text>
<text x="26.2" y="133.6" transform="rotate(-90 26.2 133.6)">6</text>
<text x="27.1" y="137" transform="rotate(-90 27.1 137)">E</text>
<text x="28.3" y="133.6" transform="rotate(-90 28.3 133.6)">7</text>
<text x="30.4" y="133.6" transform="rotate(-90 30.4 133.6)">8</text>
<text x="32.6" y="133.6" transform="rotate(-90 32.6 133.6)">9</text>
<text x="34.7" y="133.6" transform="rotate(-90 34.7 133.6)">10</text>
<text x="36.8" y="133.6" transform="rotate(-90 36.8 133.6)">11</text>
<text x="38.9" y="133.6" transform="rotate(-90 38.9 133.6)">12</text>
<text x="41" y="133.6" transform="rotate(-90 41 133.6)">13</text>
<text x="43.1" y="133.6" transform="rotate(-90 43.1 133.6)">14</text>
<text x="45.3" y="133.6" transform="rotate(-90 45.3 133.6)">15</text>
<text x="47.4" y="133.6" transform="rotate(-90 47.4 133.6)">16</text>
<text x="16.6" y="139.8" transform="rotate(-90 16.6 139.8)">GND</text>
<text x="18.7" y="139.6" transform="rotate(-90 18.7 139.6)">VCC</text>
<text x="20.8" y="142.2" transform="rotate(-90 20.8 142.2)">CONTR</text>
<text x="22.9" y="138.3" transform="rotate(-90 22.9 138.3)">RS</text>
<text x="25" y="139.4" transform="rotate(-90 25 139.4)">R/W</text>
<text x="29.3" y="138.1" transform="rotate(-90 29.3 138.1)">D0</text>
<text x="31.4" y="138.1" transform="rotate(-90 31.4 138.1)">D1</text>
<text x="33.5" y="138.1" transform="rotate(-90 33.5 138.1)">D2</text>
<text x="35.6" y="138.1" transform="rotate(-90 35.6 138.1)">D3</text>
<text x="37.7" y="138.1" transform="rotate(-90 37.7 138.1)">D4</text>
<text x="39.8" y="138.1" transform="rotate(-90 39.8 138.1)">D5</text>
<text x="42" y="138.1" transform="rotate(-90 42 138.1)">D6</text>
<text x="44.1" y="138.1" transform="rotate(-90 44.1 138.1)">D7</text>
<text x="46.2" y="138.4" transform="rotate(-90 46.2 138.4)">NC</text>
<text x="48.3" y="138.4" transform="rotate(-90 48.3 138.4)">NC</text>
</g>
<text font-size="1.8" fill="#c90d0c" x="22.3" y="150.4">LCD DISPLAY 16x2</text>
<g font-size="1.3" fill="#c90d0c">
<text x="108" y="67.7">VTG</text>
<text x="108" y="69.8">RST</text>
<text x="108" y="72">GND</text>
<text x="123.9" y="69.8">MOSI</text>
<text x="123.9" y="72">SCK</text>
<text x="123.9" y="67.7">MISO</text>
</g>
</svg>
